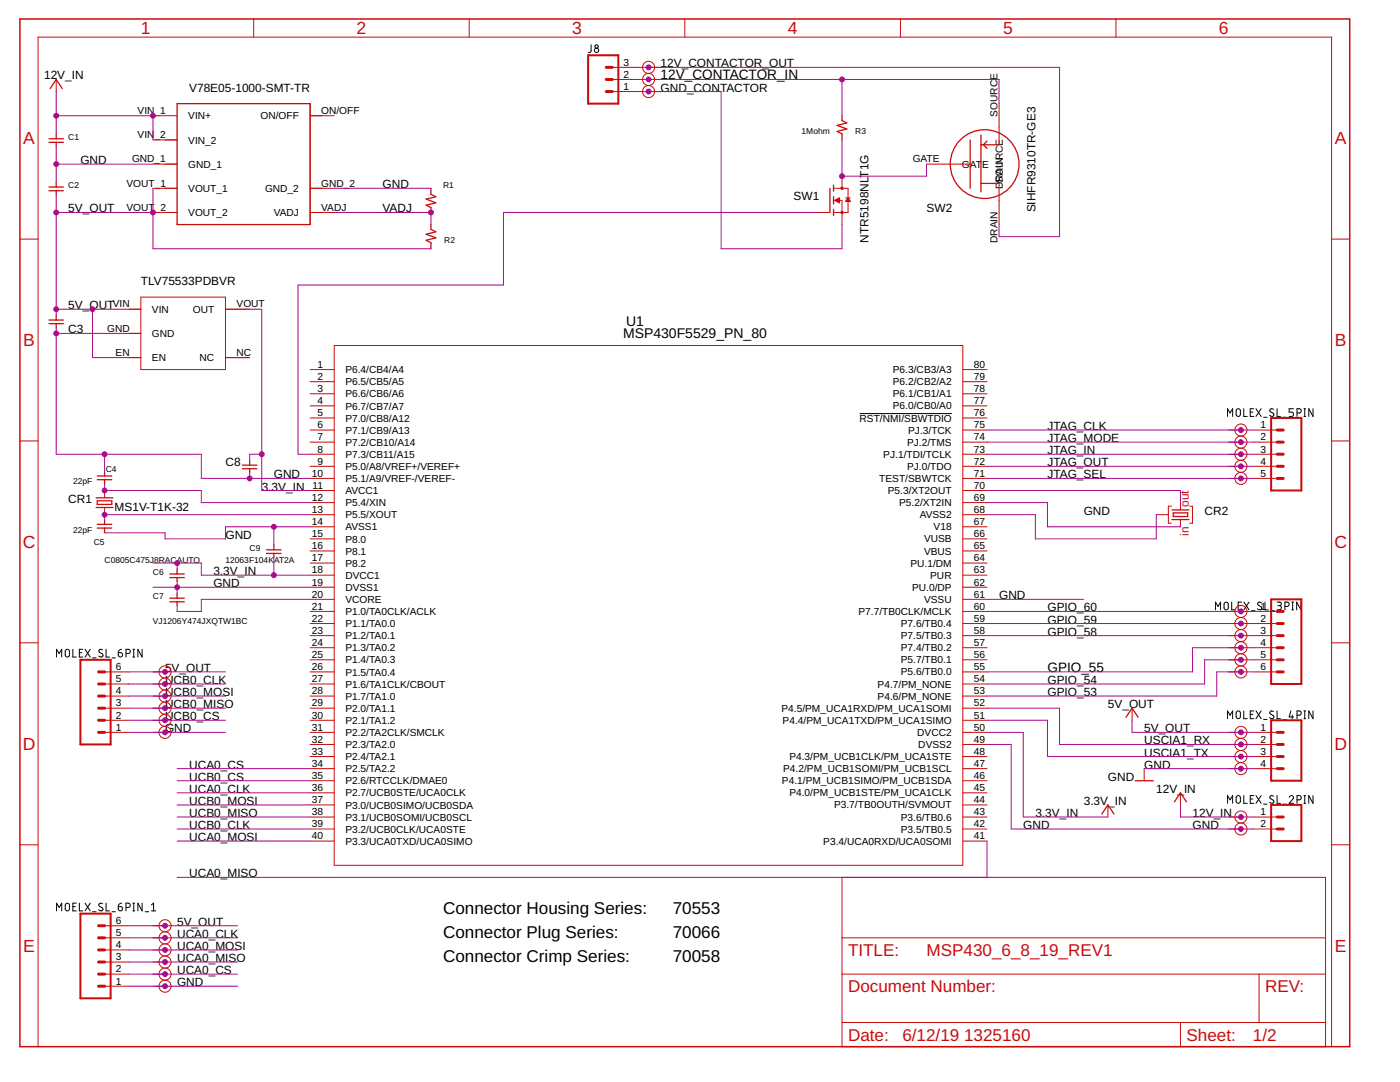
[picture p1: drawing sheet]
<svg xmlns="http://www.w3.org/2000/svg" width="279mm" height="216mm" viewBox="0 0 279 216" stroke-linecap="round" stroke-linejoin="round" font-family="sans-serif">
<g fill="none" stroke="#000" stroke-width=".2">
<path d="M118 8.9l-.1 1.4-.1 .2h-.4M171.6 82.5h18.3M245 83.1v-1.5l.5 .8 .5-.8v1.5M246.8 81.7l.5-.1 .2 .2v.9a.42 .42 0 0 1-.4 .4 .42 .42 0 0 1-.4-.4zM248.2 81.6v1.5h.7M249.5 82.2h.5M250.2 81.6h-.7v1.5h.7M250.7 81.6l1 1.5M251.7 81.6l-1 1.5M252.2 83.3h.7M254.1 81.7a.39 .39 0 0 0-.5-.1 .39 .39 0 0 0-.1 .5l.6 .3a.39 .39 0 0 1 0 .6 .39 .39 0 0 1-.6 0l-.1-.1M254.9 81.6v1.5h.6"/>
<path d="M256 83.3h.7M258.1 81.6h-.8v.6h.5a.44 .44 0 0 1 .4 .5 .44 .44 0 0 1-.4 .4h-.5M258.8 82.4h.5a.42 .42 0 0 0 .4-.4 .42 .42 0 0 0-.4-.4h-.5v1.5M260.2 83.1h.4M260.2 81.6h.4M260.4 81.6v1.5M262 81.6v1.5l-.8-1.5v1.5M11.3 131.1v-1.5l.5 .8 .5-.8v1.5M13.1 129.7l.5-.1 .2 .2 .1 .9a.42 .42 0 0 1-.5 .4 .42 .42 0 0 1-.4-.4zM14.5 129.6v1.5h.7M15.8 130.2h.5M16.5 129.6h-.7v1.5h.7"/>
<path d="M17 129.6l1 1.5M18 129.6l-1 1.5M18.5 131.3h.7M20.5 129.7l-.6-.1-.2 .3 .2 .3 .5 .3a.39 .39 0 0 1 0 .6 .39 .39 0 0 1-.6-.1l-.1-.1M21.2 129.6v1.5h.7M22.4 131.3h.6M23.6 130.2h.5a.43 .43 0 0 1 .4 .5 .43 .43 0 0 1-.5 .4 .43 .43 0 0 1-.4-.4zM24.3 129.6l-.4 .1-.3 .5M25.1 130.4h.5a.42 .42 0 0 0 .4-.4 .42 .42 0 0 0-.4-.4h-.5v1.5M26.5 131.1h.4M26.5 129.6h.4M26.7 129.6v1.5"/>
<path d="M28.4 129.6v1.5l-.9-1.5v1.5M242.6 121.7v-1.6l.5 .9 .5-.9v1.6M244.4 120.3l.3-.2 .3 .2 .1 1a.42 .42 0 0 1-.4 .4 .42 .42 0 0 1-.4-.4zM245.8 120.1v1.6h.7M247.1 120.8h.5M247.8 120.1h-.7v1.6h.7M248.2 120.1l1.1 1.6M249.3 120.1l-1.1 1.6M249.8 121.9h.6M251.7 120.3a.39 .39 0 0 0-.6-.1 .39 .39 0 0 0 .1 .6l.5 .3a.39 .39 0 0 1 0 .5 .39 .39 0 0 1-.6 0l-.1-.1M252.5 120.1v1.6h.6M253.6 121.9h.7"/>
<path d="M254.9 120.1l.6 .1 .2 .2-.2 .4h-.5M255.3 120.8a.42 .42 0 0 1 .4 .5 .42 .42 0 0 1-.4 .4h-.4M256.4 121h.5a.43 .43 0 0 0 .4-.4 .43 .43 0 0 0-.4-.5h-.5v1.6M257.8 121.7h.3M257.8 120.1h.3M258 120.1v1.6M259.6 120.1v1.6l-.8-1.6v1.6M245 143.4v-1.5l.5 .8 .5-.8v1.5M246.8 158.9l.5-.1 .2 .2v.9a.42 .42 0 0 1-.4 .4 .42 .42 0 0 1-.4-.4zM246.8 142l.5-.1 .2 .2v.9a.42 .42 0 0 1-.4 .4 .42 .42 0 0 1-.4-.4zM248.2 141.9v1.5h.7M248.2 158.7v1.6h.7"/>
<path d="M249.5 159.4h.5M249.5 142.5h.5M250.2 141.9h-.7v1.5h.7M250.2 158.7h-.7v1.6h.7M250.7 158.7l1 1.6M250.7 141.9l1 1.5M251.7 158.7l-1 1.6M251.7 141.9l-1 1.5M252.2 143.6h.7M254.1 158.9a.39 .39 0 0 0-.5-.1 .39 .39 0 0 0-.1 .5l.6 .3a.43 .43 0 0 1-.1 .7 .43 .43 0 0 1-.6-.2M254.1 142a.4 .4 0 0 0-.5-.1 .4 .4 0 0 0-.1 .5l.6 .4a.38 .38 0 0 1 0 .6 .38 .38 0 0 1-.6-.1l-.1-.1M254.9 141.9v1.5h.6"/>
<path d="M254.9 158.7v1.6h.6M256 143.6h.7M257.3 159.1a.42 .42 0 0 1 .6-.3 .42 .42 0 0 1 .1 .6l-.7 .9h.8M257.6 141.9l-.3 1.2h.8M257.9 142.7v.7M258.8 159.6h.5a.42 .42 0 0 0 .4-.4 .42 .42 0 0 0-.4-.5h-.5v1.6M258.8 142.7h.5a.42 .42 0 0 0 .4-.4 .42 .42 0 0 0-.4-.4h-.5v1.5M260.2 158.7h.4M260.2 143.4h.4M260.2 141.9h.4M260.4 141.9v1.5M260.4 158.7v1.6"/>
<path d="M262 141.9v1.5l-.8-1.5v1.5M262 158.7v1.6l-.8-1.6v1.6M245 160.3v-1.6l.5 .9 .5-.9v1.6M252.2 160.5h.7M256 160.5h.7M260.2 160.3h.4M11.3 181.8v-1.6l.5 .9 .5-.9v1.6M13.1 180.3l.3-.1 .3 .1 .2 1a.42 .42 0 0 1-.5 .5 .42 .42 0 0 1-.4-.5zM14.5 180.9h.5M15.2 180.2h-.7v1.6h.7M15.8 180.2v1.6h.7M17 180.2l1 1.6"/>
<path d="M18 180.2l-1 1.6M18.5 181.9h.7M20.5 180.3l-.6-.1-.2 .4 .2 .3 .5 .2a.39 .39 0 0 1 0 .6 .39 .39 0 0 1-.6 0l-.1-.2M21.2 180.2v1.6h.7M22.4 181.9h.6M23.6 180.9h.5a.43 .43 0 0 1 .4 .5 .43 .43 0 0 1-.5 .4 .43 .43 0 0 1-.4-.5zM24.3 180.2l-.6 .3-.1 .4M25.1 181.1h.5a.43 .43 0 0 0 .4-.5 .43 .43 0 0 0-.4-.4h-.5v1.6M26.5 181.8h.4M26.5 180.2h.4M26.7 180.2v1.6M28.4 180.2v1.6l-.9-1.6v1.6"/>
<path d="M29 181.9h.7M30.2 181.8h.9M30.2 180.6l.4-.4v1.6"/>
<circle cx="119.1" cy="10.1" r=".43"/>
<circle cx="119.1" cy="9.3" r=".35"/>
</g>
<path d="M4 3.8h265.4v205.1h-265.4z" fill="none" stroke="#c90b0b" stroke-width=".3"/>
<g fill="none" stroke="#c90b0b" stroke-width=".2">
<path d="M11.2 15.9v2.4M50.6 3.8v3.6M93.6 3.8v3.6M122.2 18.3h4.8M122.2 15.9h4.8M122.2 13.4h4.8M129.4 18.3h2.4M129.4 15.9h2.4M129.4 13.4h2.4M136.7 3.8v3.6M179.7 3.8v3.6M222.7 3.8v3.6"/>
<path d="M30.5 37.6h4.8M30.5 32.7h4.8M30.5 27.9h4.8M30.5 23.1h4.8M61.9 20.7v24.1M61.9 37.6h4.8M61.9 23.1h4.8M166.3 40h1.7v4.8M166.3 37.6h2.9v4.8h-2.9M166.6 40l1-.5v1zM166.7 39.9h.9M166.9 39.8h.7"/>
<path d="M167.2 39.7h.4M167.4 39.6h.2M168 35.2v2.4M168.8 39.5h.9M169 39.9h.5M169 39.8h.4M169.1 39.7h.3M169.2 39.6h.1M169.2 39.5l.5 .7h-.9zM184.9 32.7h8.7M199.4 20.7v8.2M199.4 36.6v8.2"/>
<path d="M4 47.7h3.6M28.1 59.3h16.9v14.4h-16.9zM30.5 42.4h4.8M61.9 42.4h4.8M163.2 42.4h2.4M166.7 40h.9M166.9 40.2h.7M167.1 40.3h.5M167.4 40.4h.2M168.8 40.2h.9M168.9 40h.7M265.7 47.7h3.7"/>
<path d="M23.3 61.7h4.8M23.3 66.5h4.8M23.3 71.4h4.8M45 61.7h4.8M45 71.4h4.8M61.9 73.7h4.8M61.9 76.2h4.8M61.9 78.6h4.8M66.7 68.9h125.5v103.8h-125.5zM192.2 73.7h4.8M192.2 76.2h4.8M192.2 78.6h4.8"/>
<path d="M4 88h3.6M20.9 97.9v1.4M61.9 81h4.8M61.9 83.4h4.8M61.9 85.8h4.8M61.9 88.2h4.8M61.9 90.6h4.8M61.9 93h4.8M61.9 95.5h4.8M61.9 97.9h4.8M192.2 81h4.8M192.2 83.4h4.8"/>
<path d="M192.2 85.8h4.8M192.2 88.2h4.8M192.2 90.6h4.8M192.2 93h4.8M192.2 95.5h4.8M192.2 97.9h4.8M245.2 85.8h2.4M245.2 88.2h2.4M245.2 90.6h2.4M245.2 93h2.4M245.2 95.5h2.4M250.1 85.8h4.8"/>
<path d="M250.1 88.2h4.8M250.1 90.6h4.8M250.1 93h4.8M250.1 95.5h4.8M265.7 88h3.7M20.9 101.3v1.4M61.9 100.3h4.8M61.9 102.7h4.8M61.9 105.1h4.8M61.9 107.5h4.8M61.9 109.9h4.8M61.9 112.4h4.8"/>
<path d="M61.9 114.8h4.8M61.9 117.2h4.8M61.9 119.6h4.8M192.2 100.3h4.8M192.2 102.7h4.8M192.2 105.1h4.8M192.2 107.5h4.8M192.2 109.9h4.8M192.2 112.4h4.8M192.2 114.8h4.8M192.2 117.2h4.8M192.2 119.6h4.8"/>
<path d="M230.8 102.7h2.4M233.8 101h-.6v3.4h.6M235.6 100.3v1.4M235.6 103.7v1.4M237.4 101h.6v3.4h-.6M4 128.3h3.6M20.9 134.1h4.8M20.9 136.5h4.8M20.9 138.9h4.8M30.5 134.1h2.4M30.5 136.5h2.4M30.5 138.9h2.4"/>
<path d="M61.9 122h4.8M61.9 124.4h4.8M61.9 126.8h4.8M61.9 129.2h4.8M61.9 131.7h4.8M61.9 134.1h4.8M61.9 136.5h4.8M61.9 138.9h4.8M192.2 122h4.8M192.2 124.4h4.8M192.2 126.8h4.8M192.2 129.2h4.8"/>
<path d="M192.2 131.7h4.8M192.2 134.1h4.8M192.2 136.5h4.8M192.2 138.9h4.8M245.2 122h2.4M245.2 124.4h2.4M245.2 126.8h2.4M245.2 129.2h2.4M245.2 131.7h2.4M245.2 134.1h2.4M250.1 122h4.8M250.1 124.4h4.8"/>
<path d="M250.1 126.8h4.8M250.1 129.2h4.8M250.1 131.7h4.8M250.1 134.1h4.8M265.7 128.3h3.7M20.9 141.3h4.8M20.9 143.7h4.8M20.9 146.1h4.8M30.5 141.3h2.4M30.5 143.7h2.4M30.5 146.1h2.4M61.9 141.3h4.8"/>
<path d="M61.9 143.7h4.8M61.9 146.1h4.8M61.9 148.5h4.8M61.9 151h4.8M61.9 153.4h4.8M61.9 155.8h4.8M61.9 158.2h4.8M192.2 141.3h4.8M192.2 143.7h4.8M192.2 146.1h4.8M192.2 148.5h4.8M192.2 151h4.8"/>
<path d="M192.2 153.4h4.8M192.2 155.8h4.8M192.2 158.2h4.8M225.9 141.3v2.4M228.3 153.4v2.4M235.6 158.2v2.4M245.2 146.1h2.4M245.2 148.5h2.4M245.2 151h2.4M245.2 153.4h2.4M250.1 146.1h4.8M250.1 148.5h4.8"/>
<path d="M250.1 151h4.8M250.1 153.4h4.8M4 168.6h3.6M61.9 160.6h4.8M61.9 163h4.8M61.9 165.4h4.8M61.9 167.8h4.8M168 175.1h96.5v33.8h-96.5zM192.2 160.6h4.8M192.2 163h4.8M192.2 165.4h4.8M192.2 167.8h4.8"/>
<path d="M221.1 160.6v2.4M245.2 163h2.4M245.2 165.4h2.4M250.1 163h4.8M250.1 165.4h4.8M265.7 168.6h3.7M20.9 194.4h4.8M20.9 187.1h4.8M20.9 196.8h4.8M20.9 192h4.8M20.9 189.5h4.8M20.9 184.7h4.8"/>
<path d="M30.5 194.4h2.4M30.5 187.1h2.4M30.5 196.8h2.4M30.5 192h2.4M30.5 189.5h2.4M30.5 184.7h2.4M168 194.4h96.5M168 187.1h96.5M251.3 194.4v9.6M7.6 208.9v-201.5h258.1v201.5M168 204h96.5M235.6 204v4.9"/>
<circle cx="129.4" cy="15.9" r="1.21"/>
<circle cx="129.4" cy="13.4" r="1.21"/>
<circle cx="129.4" cy="18.3" r="1.21"/>
<circle cx="247.6" cy="93" r="1.21"/>
<circle cx="247.6" cy="95.5" r="1.21"/>
<circle cx="247.6" cy="90.6" r="1.21"/>
<circle cx="247.6" cy="88.2" r="1.21"/>
<circle cx="247.6" cy="85.8" r="1.21"/>
<circle cx="32.9" cy="134.1" r="1.21"/>
<circle cx="32.9" cy="136.5" r="1.21"/>
<circle cx="32.9" cy="138.9" r="1.21"/>
<circle cx="247.6" cy="134.1" r="1.21"/>
<circle cx="247.6" cy="129.2" r="1.21"/>
<circle cx="247.6" cy="126.8" r="1.21"/>
<circle cx="247.6" cy="124.4" r="1.21"/>
<circle cx="247.6" cy="122" r="1.21"/>
<circle cx="247.6" cy="131.7" r="1.21"/>
<circle cx="32.9" cy="146.1" r="1.21"/>
<circle cx="32.9" cy="143.7" r="1.21"/>
<circle cx="32.9" cy="141.3" r="1.21"/>
<circle cx="247.6" cy="153.4" r="1.21"/>
<circle cx="247.6" cy="148.5" r="1.21"/>
<circle cx="247.6" cy="151" r="1.21"/>
<circle cx="247.6" cy="146.1" r="1.21"/>
<circle cx="247.6" cy="163" r="1.21"/>
<circle cx="247.6" cy="165.4" r="1.21"/>
<circle cx="32.9" cy="187.1" r="1.21"/>
<circle cx="32.9" cy="184.7" r="1.21"/>
<circle cx="32.9" cy="192" r="1.21"/>
<circle cx="32.9" cy="194.4" r="1.21"/>
<circle cx="32.9" cy="189.5" r="1.21"/>
<circle cx="32.9" cy="196.8" r="1.21"/>
</g>
<g fill="none" stroke="#c90b0b" stroke-width=".25">
<path d="M10 17.7l1.2-1.8 1.2 1.8M9.8 28.4h2.9M9.8 27.7h2.9M9.8 38.1h2.9M9.8 37.3h2.9M11.2 26.7v1M11.2 28.4v.7M11.2 36.4v.9M11.2 38.1v.7M35.3 20.7h26.6v24.1h-26.6zM86 37.6v1.2l1 .5-2 .4 2 .8-2 .4 1 .5v1M165.6 37.6v4.8"/>
<path d="M166.3 37v1.2M166.3 39.3v1.4M168 23.1v1l1 .4-1.9 .5 1.9 .7-1.9 .5 .9 .5v1.2M193.6 27.9v9.7M195.8 26.9v11.4M195.8 36.6h3.6M195.8 28.9h3.6M197 28.2l-.7 .7 .7 .7M86 44.8v1l1 .4-2 .5 2 .8-2 .4 1 .5v1.2M166.3 41.8v1.2M9.8 64.6h2.9M9.8 63.9h2.9"/>
<path d="M11.2 62.9v1M11.2 64.6v.7M19.2 99.3h3.4M19.4 99.9h2.9v.7h-2.9zM19.4 95h2.9M19.4 95.7h2.9M20.9 94.3v.7M20.9 95.7v1M48.4 93.5h2.9M48.4 92.8h2.9M49.8 91.8v1M49.8 93.5v.8"/>
<path d="M19.2 101.3h3.4M19.4 104.6h2.9M19.4 105.4h2.9M20.9 103.9v.7M20.9 105.4v.9M33.9 119.4h2.9M33.9 115.3h2.9M33.9 114.5h2.9M35.3 113.6v.9M35.3 115.3v.7M35.3 118.4v1M53.2 110.4h2.9"/>
<path d="M53.2 109.7h2.9M54.7 108.7v1M54.7 110.4v.7M233.9 103.7h3.4M233.9 101.7h3.4M234.1 102.3h2.9v.8h-2.9zM33.9 120.1h2.9M35.3 120.1v.7M224.7 143.1l1.2-1.8 1.2 1.8M226.5 155.8h3.7M234.4 160l1.2-1.8 1.2 1.8M219.9 162.4l1.2-1.8 1.2 1.8"/>
<circle cx="196.5" cy="32.7" r="6.9"/>
</g>
<g fill="#c90b0b" stroke="#c90b0b" stroke-width=".2">
<circle cx="168" cy="42.4" r=".23"/>
<circle cx="168" cy="37.6" r=".23"/>
</g>
<path d="M117.4 11h6v9.7h-6zM253.7 83.4h6v14.5h-6zM253.7 119.6h6v16.9h-6zM16 131.7h6.1v16.8h-6.1zM253.7 143.7h6v12.1h-6zM253.7 160.6h6v7.2h-6zM16 182.3h6.1v16.9h-6.1z" fill="none" stroke="#c90b0b" stroke-width=".4"/>
<g fill="none" stroke="#c90b0b" stroke-width=".59">
<path d="M121 13.4h1.2M121 15.9h1.2M121 18.3h1.2M254.9 90.6h1.2M254.9 88.2h1.2M254.9 85.8h1.2M254.9 95.5h1.2M254.9 93h1.2M19.7 136.5h1.2M19.7 138.9h1.2M19.7 134.1h1.2M254.9 134.1h1.2"/>
<path d="M254.9 126.8h1.2M254.9 124.4h1.2M254.9 122h1.2M254.9 131.7h1.2M254.9 129.2h1.2M19.7 141.3h1.2M19.7 143.7h1.2M19.7 146.1h1.2M254.9 146.1h1.2M254.9 151h1.2M254.9 148.5h1.2M254.9 153.4h1.2"/>
<path d="M254.9 165.4h1.2M254.9 163h1.2M19.7 192h1.2M19.7 194.4h1.2M19.7 196.8h1.2M19.7 187.1h1.2M19.7 189.5h1.2M19.7 184.7h1.2"/>
</g>
<g fill="none" stroke="#ab098b" stroke-width=".2">
<path d="M11.2 18.3v8.4M127 13.4h84.5v33.8h-12.1v-2.4M127 18.3h16.9v31.3h24.1v-4.8M127 15.9h72.4v4.8M168 15.9v7.2M11.2 29.1v7.3M11.2 38.8v24.1M11.2 32.7h19.3M11.2 23.1h19.3v4.8M30.5 37.6v12h55.5M66.7 37.6h19.3M168 27.9v7.3h16.9v-2.5"/>
<path d="M11.2 42.4h19.3M66.7 42.4h19.3v2.4M163.2 42.4h-62.7v14.5h-41v33.7h2.4M11.2 65.3v25.3h29v4.9h21.7M11.2 61.7h12.1M11.2 66.5h12.1M18.5 61.7v9.7h4.8M49.8 61.7h2.4v36.2h9.7M20.9 96.7v1.2h19.3v2.4h21.7M20.9 90.6v3.7M49.8 94.3v1.2M52.2 90.6h-2.4v1.2"/>
<path d="M197 97.9h38.6v2.4M197 90.6h53.1M197 95.5h53.1M197 93h53.1M197 88.2h53.1M197 85.8h53.1M30.5 112.4h9.7v2.4h21.7M30.5 117.2h31.4M35.3 112.4v1.2M35.3 116v2.4M54.7 105.1v3.6M54.7 111.1v3.7"/>
<path d="M61.9 119.6h-21.7v2.4h-4.9v-1.2M61.9 105.1h-16.9v2.4h-12.1v-1.2h-12M61.9 102.7h-41v1.2M197 100.3h12v4.8h26.6M197 102.7h9.6v4.8h24.2v-4.8M197 119.6h19.3M25.7 138.9h19.3M25.7 134.1h19.3M25.7 136.5h19.3M197 122h53.1M197 126.8h53.1M197 124.4h53.1"/>
<path d="M250.1 134.1h-7.3v4.8h-45.8M250.1 129.2h-12.1v4.9h-41M250.1 131.7h-9.7v4.8h-43.4M25.7 146.1h19.3M25.7 143.7h19.3M25.7 141.3h19.3M35.3 153.4h26.6M35.3 158.2h26.6M35.3 155.8h26.6M197 146.1h7.2v16.9h16.9M197 148.5h4.8v16.9h48.3M197 141.3h14.5v7.2h38.6"/>
<path d="M197 143.7h12v7.3h41.1M225.9 143.7v2.4h24.2M228.3 153.4h21.8M35.3 163h26.6M35.3 165.4h26.6M35.3 167.8h26.6M35.3 160.6h26.6M197 167.8v7.3h-161.7M235.6 160.6v2.4h14.5M25.7 196.8h21.7M25.7 194.4h21.7M25.7 187.1h21.7"/>
<path d="M25.7 189.5h21.7M25.7 192h21.7M25.7 184.7h21.7"/>
</g>
<g fill="#ab098b" stroke="#ab098b" stroke-width=".2">
<circle cx="35.3" cy="112.4" r=".49"/>
<circle cx="54.7" cy="114.8" r=".49"/>
<circle cx="52.2" cy="90.6" r=".49"/>
<circle cx="54.7" cy="105.1" r=".49"/>
<circle cx="35.3" cy="117.2" r=".49"/>
<circle cx="20.9" cy="90.6" r=".49"/>
<circle cx="11.2" cy="66.5" r=".49"/>
<circle cx="49.8" cy="95.5" r=".49"/>
<circle cx="11.2" cy="32.7" r=".49"/>
<circle cx="247.6" cy="165.4" r=".49"/>
<circle cx="32.9" cy="146.1" r=".49"/>
<circle cx="32.9" cy="196.8" r=".49"/>
<circle cx="247.6" cy="153.4" r=".49"/>
<circle cx="247.6" cy="126.8" r=".49"/>
<circle cx="247.6" cy="95.5" r=".49"/>
<circle cx="247.6" cy="93" r=".49"/>
<circle cx="247.6" cy="90.6" r=".49"/>
<circle cx="247.6" cy="88.2" r=".49"/>
<circle cx="247.6" cy="85.8" r=".49"/>
<circle cx="20.9" cy="97.9" r=".49"/>
<circle cx="20.9" cy="102.7" r=".49"/>
<circle cx="30.5" cy="23.1" r=".49"/>
<circle cx="11.2" cy="23.1" r=".49"/>
<circle cx="247.6" cy="163" r=".49"/>
<circle cx="86" cy="42.4" r=".49"/>
<circle cx="247.6" cy="151" r=".49"/>
<circle cx="247.6" cy="148.5" r=".49"/>
<circle cx="247.6" cy="134.1" r=".49"/>
<circle cx="247.6" cy="131.7" r=".49"/>
<circle cx="247.6" cy="124.4" r=".49"/>
<circle cx="247.6" cy="122" r=".49"/>
<circle cx="32.9" cy="194.4" r=".49"/>
<circle cx="32.9" cy="187.1" r=".49"/>
<circle cx="32.9" cy="189.5" r=".49"/>
<circle cx="32.9" cy="192" r=".49"/>
<circle cx="168" cy="35.2" r=".49"/>
<circle cx="168" cy="15.9" r=".49"/>
<circle cx="129.4" cy="15.9" r=".49"/>
<circle cx="30.5" cy="42.4" r=".49"/>
<circle cx="11.2" cy="61.7" r=".49"/>
<circle cx="11.2" cy="42.4" r=".49"/>
<circle cx="18.5" cy="61.7" r=".49"/>
<circle cx="32.9" cy="134.1" r=".49"/>
<circle cx="32.9" cy="184.7" r=".49"/>
<circle cx="247.6" cy="146.1" r=".49"/>
<circle cx="32.9" cy="136.5" r=".49"/>
<circle cx="32.9" cy="141.3" r=".49"/>
<circle cx="32.9" cy="138.9" r=".49"/>
<circle cx="32.9" cy="143.7" r=".49"/>
<circle cx="129.4" cy="18.3" r=".49"/>
<circle cx="129.4" cy="13.4" r=".49"/>
<circle cx="247.6" cy="129.2" r=".49"/>
</g>
<g font-size="3.5" fill="#c90b0b">
<text x="28.1" y="6.8">1</text>
<text x="71.2" y="6.8">2</text>
<text x="114.2" y="6.8">3</text>
<text x="157.2" y="6.8">4</text>
<text x="200.2" y="6.8">5</text>
<text x="243.3" y="6.8">6</text>
<text x="4.6" y="28.8">A</text>
<text x="266.4" y="28.8">A</text>
<text x="4.6" y="69.1">B</text>
<text x="266.4" y="69.1">B</text>
<text x="4.5" y="109.4">C</text>
<text x="266.3" y="109.4">C</text>
<text x="4.5" y="149.6">D</text>
<text x="266.3" y="149.6">D</text>
<text x="4.6" y="189.9">E</text>
<text x="266.4" y="189.9">E</text>
</g>
<g font-size="3.4">
<text x="88.4" y="182.3">Connector Housing Series:</text>
<text x="134.3" y="182.3">70553</text>
<text x="88.4" y="187.1">Connector Plug Series:</text>
<text x="88.4" y="192">Connector Crimp Series:</text>
<text x="134.3" y="187.1">70066</text>
<text x="134.3" y="192">70058</text>
</g>
<g font-size="3.4" fill="#c90b0b">
<text x="169.2" y="190.8">TITLE:</text>
<text x="184.9" y="190.8">MSP430_6_8_19_REV1</text>
<text x="169.2" y="198">Document Number:</text>
<text x="252.5" y="198">REV:</text>
<text x="169.2" y="207.6">Date:</text>
<text x="180.1" y="207.6">6/12/19</text>
<text x="192.4" y="207.6">1325160</text>
<text x="236.8" y="207.6">Sheet:</text>
<text x="250.1" y="207.6">1/2</text>
</g>
<g font-size="2.8">
<text x="124.9" y="65.1">U1</text>
<text x="124.3" y="67.5">MSP430F5529_PN_80</text>
</g>
<g font-size="2.7">
<text x="131.8" y="15.9">12V_CONTACTOR_IN</text>
<text x="209" y="134.1">GPIO_55</text>
</g>
<g font-size="2.4">
<text x="8.8" y="15.9">12</text>
<text x="11.4" y="15.9">V_IN</text>
<text x="131.8" y="13.4">12V_CONTACTOR_OUT</text>
<text x="37.8" y="18.3">V78E05-1000-SMT-TR</text>
<text x="131.8" y="18.3">GND_CONTACTOR</text>
<text x="16" y="32.7">GND</text>
<text x="76.4" y="37.6">GND</text>
<text x="158.4" y="40">SW1</text>
<text x="13.6" y="42.4">5V_OUT</text>
<text x="76.4" y="42.4">VADJ</text>
<text x="184.9" y="42.4">SW2</text>
<text x="206.6" y="42.4" transform="rotate(-90 206.6 42.4)">SIHFR9310TR-GE3</text>
<text x="173.3" y="48.4" transform="rotate(-90 173.3 48.4)">NTR5198NLT1G</text>
<text x="28.1" y="56.9">TLV75533PDBVR</text>
<text x="13.6" y="61.7">5V_OUT</text>
<text x="13.6" y="66.5">C3</text>
<text x="209" y="88.2">JTAG_MODE</text>
<text x="209" y="85.8">JTAG_CLK</text>
<text x="45" y="93.1">C8</text>
<text x="54.6" y="95.5">GND</text>
<text x="209" y="95.5">JTAG_SEL</text>
<text x="209" y="93.1">JTAG_OUT</text>
<text x="209" y="90.6">JTAG_IN</text>
<text x="13.6" y="100.3">CR1</text>
<text x="22.9" y="102">MS1V-T1K-32</text>
<text x="52.2" y="97.9">3.3V_IN</text>
<text x="45" y="107.5">GND</text>
<text x="216.3" y="102.7">GND</text>
<text x="240.4" y="102.7">CR2</text>
<text x="42.6" y="114.8">3.3V_IN</text>
<text x="42.6" y="117.2">GND</text>
<text x="199.4" y="119.6">GND</text>
<text x="209" y="124.4">GPIO_59</text>
<text x="209" y="122">GPIO_60</text>
<text x="209" y="126.8">GPIO_58</text>
<text x="32.9" y="134.1">5V_OUT</text>
<text x="32.9" y="136.5">UCB0_CLK</text>
<text x="209" y="136.5">GPIO_54</text>
<text x="32.9" y="141.3">UCB0_MISO</text>
<text x="32.9" y="138.9">UCB0_MOSI</text>
<text x="32.9" y="143.7">UCB0_CS</text>
<text x="209" y="138.9">GPIO_53</text>
<text x="221.1" y="141.3">5V_OUT</text>
<text x="32.9" y="146.1">GND</text>
<text x="228.3" y="148.5">USCIA1_RX</text>
<text x="228.3" y="146.1">5V_OUT</text>
<text x="37.8" y="153.4">UCA0_CS</text>
<text x="37.8" y="155.8">UCB0_CS</text>
<text x="221.1" y="155.8">GND</text>
<text x="228.3" y="153.4">GND</text>
<text x="228.3" y="151">USCIA1_TX</text>
<text x="37.8" y="158.2">UCA0_CLK</text>
<text x="37.8" y="160.6">UCB0_MOSI</text>
<text x="216.3" y="160.6">3.3V_IN</text>
<text x="230.8" y="158.2">12V_IN</text>
<text x="37.8" y="167.8">UCA0_MOSI</text>
<text x="37.8" y="165.4">UCB0_CLK</text>
<text x="37.8" y="163">UCB0_MISO</text>
<text x="204.2" y="165.4">GND</text>
<text x="206.6" y="163">3.3V_IN</text>
<text x="238" y="165.4">GND</text>
<text x="238" y="163">12V_IN</text>
<text x="37.8" y="175.1">UCA0_MISO</text>
<text x="35.3" y="184.7">5V_OUT</text>
<text x="35.3" y="187.1">UCA0_CLK</text>
<text x="35.3" y="189.6">UCA0_MOSI</text>
<text x="35.3" y="192">UCA0_MISO</text>
<text x="35.3" y="196.8">GND</text>
<text x="35.3" y="194.4">UCA0_CS</text>
</g>
<g font-size="2.4" fill="#c90b0b">
<text x="237.3" y="101.2" transform="rotate(-90 237.3 101.2)">out</text>
<text x="237.3" y="107" transform="rotate(-90 237.3 107)">in</text>
</g>
<g font-size="2">
<text x="124.4" y="17.9">1</text>
<text x="124.4" y="15.5">2</text>
<text x="124.4" y="13.1">3</text>
<text x="27.5" y="22.8">VIN_1</text>
<text x="37.6" y="23.8">VIN+</text>
<text x="52" y="23.8">ON/OFF</text>
<text x="64.1" y="22.8">ON/OFF</text>
<text x="199.1" y="23.3" transform="rotate(-90 199.1 23.3)">SOURCE</text>
<text x="27.5" y="27.6">VIN</text>
<text x="30.9" y="27.6">_2</text>
<text x="37.6" y="28.6">VIN_2</text>
<text x="26.3" y="32.4">GND_1</text>
<text x="37.6" y="33.5">GND_1</text>
<text x="182.2" y="32.4">GATE</text>
<text x="192" y="33.5">GAT</text>
<text x="196" y="33.5">E</text>
<text x="25.2" y="37.2">VOUT_1</text>
<text x="37.6" y="38.3">VOUT_1</text>
<text x="52.9" y="38.3">GND_2</text>
<text x="64.1" y="37.2">GND_2</text>
<text x="200.1" y="37.8" transform="rotate(-90 200.1 37.8)">DSOURCE</text>
<text x="200.1" y="36.3" transform="rotate(-90 200.1 36.3)">RAIN</text>
<text x="25.2" y="42.1">VOUT</text>
<text x="30.9" y="42.1">_2</text>
<text x="37.6" y="43.1">VOUT_2</text>
<text x="54.6" y="43.1">VADJ</text>
<text x="64.1" y="42.1">VADJ</text>
<text x="199.1" y="48.5" transform="rotate(-90 199.1 48.5)">DRAIN</text>
<text x="22.5" y="61.4">VIN</text>
<text x="30.3" y="62.4">VIN</text>
<text x="38.5" y="62.4">OUT</text>
<text x="47.2" y="61.4">VOUT</text>
<text x="21.4" y="66.2">GND</text>
<text x="23.1" y="71">EN</text>
<text x="30.3" y="67.2">GND</text>
<text x="47.2" y="71">NC</text>
<text x="30.3" y="72.1">EN</text>
<text x="39.8" y="72.1">NC</text>
<text x="63.4" y="73.4">1</text>
<text x="63.4" y="75.8">2</text>
<text x="68.9" y="74.5">P6.4/CB4/A4</text>
<text x="68.9" y="76.9">P6.5/CB5/A5</text>
<text x="178.2" y="76.9">P6.2/CB2/A2</text>
<text x="178.2" y="74.5">P6.3/CB3/A3</text>
<text x="194.4" y="75.8">79</text>
<text x="194.4" y="73.4">80</text>
<text x="63.4" y="78.2">3</text>
<text x="63.4" y="80.7">4</text>
<text x="63.4" y="83.1">5</text>
<text x="68.9" y="79.3">P6.6/CB6/A6</text>
<text x="68.9" y="81.7">P6.7/CB7/A7</text>
<text x="178.2" y="81.7">P6.0/CB0/A0</text>
<text x="178.2" y="79.3">P6.1/CB1/A1</text>
<text x="194.4" y="83.1">76</text>
<text x="194.4" y="80.7">77</text>
<text x="194.4" y="78.2">78</text>
<text x="63.4" y="85.5">6</text>
<text x="63.4" y="87.9">7</text>
<text x="68.9" y="84.1">P7.0/CB8/A12</text>
<text x="68.9" y="86.5">P7.1/CB9/A13</text>
<text x="68.9" y="89">P7.2/CB10/A14</text>
<text x="171.5" y="84.1">RST/NMI/SBWTDIO</text>
<text x="181" y="88.9">PJ.2/TMS</text>
<text x="181.2" y="86.5">PJ.3/TCK</text>
<text x="194.4" y="87.9">74</text>
<text x="194.4" y="85.5">75</text>
<text x="251.5" y="85.5">1</text>
<text x="251.5" y="87.9">2</text>
<text x="62.2" y="95.1">10</text>
<text x="63.4" y="90.3">8</text>
<text x="63.4" y="92.7">9</text>
<text x="68.9" y="91.4">P7.3/CB11/A15</text>
<text x="68.9" y="93.8">P5.0/A8/VREF+/VEREF+</text>
<text x="176.3" y="91.4">PJ.1/TDI/TCLK</text>
<text x="181" y="93.8">PJ.0/TDO</text>
<text x="194.4" y="95.1">71</text>
<text x="194.4" y="92.7">72</text>
<text x="194.4" y="90.3">73</text>
<text x="251.5" y="90.3">3</text>
<text x="251.5" y="92.7">4</text>
<text x="251.5" y="95.1">5</text>
<text x="62.2" y="100">12</text>
<text x="62.4" y="97.5">11</text>
<text x="68.9" y="96.2">P5.1/A9/VREF-/VEREF-</text>
<text x="68.9" y="98.6">AVCC1</text>
<text x="68.9" y="101">P5.4/XIN</text>
<text x="175.5" y="96.2">TEST/SBWTCK</text>
<text x="177.2" y="98.6">P5.3/XT2OUT</text>
<text x="179.4" y="101">P5.2/XT2IN</text>
<text x="194.4" y="100">69</text>
<text x="194.4" y="97.5">70</text>
<text x="62.2" y="102.4">13</text>
<text x="62.2" y="104.8">14</text>
<text x="62.2" y="107.2">15</text>
<text x="68.9" y="103.4">P5.5/XOUT</text>
<text x="68.9" y="105.8">AVSS1</text>
<text x="183.5" y="103.4">AVSS2</text>
<text x="186.3" y="105.8">V18</text>
<text x="194.4" y="107.2">66</text>
<text x="194.4" y="104.8">67</text>
<text x="194.4" y="102.4">68</text>
<text x="62.2" y="109.6">16</text>
<text x="62.2" y="112">17</text>
<text x="68.9" y="108.3">P8.0</text>
<text x="68.9" y="110.7">P8.1</text>
<text x="68.9" y="113.1">P8.2</text>
<text x="181.7" y="113.1">PU.1/DM</text>
<text x="184.4" y="110.7">VBUS</text>
<text x="184.4" y="108.2">VUSB</text>
<text x="194.4" y="112">64</text>
<text x="194.4" y="109.6">65</text>
<text x="62.2" y="114.4">18</text>
<text x="62.2" y="116.8">19</text>
<text x="62.2" y="119.3">20</text>
<text x="68.9" y="115.5">DVCC1</text>
<text x="68.9" y="117.9">DVSS1</text>
<text x="182" y="117.9">PU.0/DP</text>
<text x="185.6" y="115.5">PUR</text>
<text x="194.4" y="119.3">61</text>
<text x="194.4" y="116.8">62</text>
<text x="194.4" y="114.4">63</text>
<text x="62.2" y="121.7">21</text>
<text x="62.2" y="124.1">22</text>
<text x="68.9" y="120.3">VCORE</text>
<text x="68.9" y="122.7">P1.0/TA0CLK/ACLK</text>
<text x="68.9" y="125.1">P1.1/TA0.0</text>
<text x="171.3" y="122.7">P7.7/TB0CLK/MCLK</text>
<text x="179.8" y="125.1">P7.6/TB0.4</text>
<text x="184.4" y="120.3">VSSU</text>
<text x="194.4" y="124.1">59</text>
<text x="194.4" y="121.7">60</text>
<text x="251.5" y="121.7">1</text>
<text x="251.5" y="124.1">2</text>
<text x="62.2" y="126.5">23</text>
<text x="62.2" y="128.9">24</text>
<text x="62.2" y="131.3">25</text>
<text x="68.9" y="127.6">P1.2/TA0.1</text>
<text x="68.9" y="130">P1.3/TA0.2</text>
<text x="179.8" y="130">P7.4/TB0.2</text>
<text x="179.8" y="127.5">P7.5/TB0.3</text>
<text x="194.4" y="131.3">56</text>
<text x="194.4" y="128.9">57</text>
<text x="194.4" y="126.5">58</text>
<text x="251.5" y="126.5">3</text>
<text x="251.5" y="128.9">4</text>
<text x="251.5" y="131.3">5</text>
<text x="23.1" y="136.1">5</text>
<text x="23.1" y="133.7">6</text>
<text x="62.2" y="133.7">26</text>
<text x="62.2" y="136.1">27</text>
<text x="68.9" y="132.4">P1.4/TA0.3</text>
<text x="68.9" y="134.8">P1.5/TA0.4</text>
<text x="68.9" y="137.2">P1.6/TA1CLK/CBOUT</text>
<text x="175.1" y="137.2">P4.7/PM_NONE</text>
<text x="179.8" y="134.8">P5.6/TB0.0</text>
<text x="179.8" y="132.4">P5.7/TB0.1</text>
<text x="194.4" y="136.1">54</text>
<text x="194.4" y="133.7">55</text>
<text x="251.5" y="133.7">6</text>
<text x="23.1" y="143.4">2</text>
<text x="23.1" y="141">3</text>
<text x="23.1" y="138.6">4</text>
<text x="62.2" y="138.6">28</text>
<text x="62.2" y="141">29</text>
<text x="62.2" y="143.4">30</text>
<text x="68.9" y="139.6">P1.7/TA1.0</text>
<text x="68.9" y="142">P2.0/TA1.1</text>
<text x="155.9" y="142">P4.5/PM_UCA1RXD/PM_UCA1SOMI</text>
<text x="175.1" y="139.6">P4.6/PM_NONE</text>
<text x="194.4" y="143.4">51</text>
<text x="194.4" y="141">52</text>
<text x="194.4" y="138.6">53</text>
<text x="23.1" y="145.8">1</text>
<text x="62.2" y="145.8">31</text>
<text x="62.2" y="148.2">32</text>
<text x="68.9" y="144.4">P2.1/TA1.2</text>
<text x="68.9" y="146.9">P2.2/TA2CLK/SMCLK</text>
<text x="68.9" y="149.3">P2.3/TA2.0</text>
<text x="156.2" y="144.4">P4.4/PM_UCA1TXD/PM_UCA1SIMO</text>
<text x="183.1" y="146.8">DVCC2</text>
<text x="183.3" y="149.3">DVSS2</text>
<text x="194.4" y="148.2">49</text>
<text x="194.4" y="145.8">50</text>
<text x="251.5" y="145.8">1</text>
<text x="251.5" y="148.2">2</text>
<text x="62.2" y="150.6">33</text>
<text x="62.2" y="153">34</text>
<text x="62.2" y="155.4">35</text>
<text x="68.9" y="151.7">P2.4/TA2.1</text>
<text x="68.9" y="154.1">P2.5/TA2.2</text>
<text x="156.3" y="154.1">P4.2/PM_UCB1SOMI/PM_UCB1SCL</text>
<text x="157.5" y="151.7">P4.3/PM_UCB1CLK/PM_UCA1STE</text>
<text x="194.4" y="155.4">46</text>
<text x="194.4" y="153">47</text>
<text x="194.4" y="150.6">48</text>
<text x="251.5" y="150.6">3</text>
<text x="251.5" y="153">4</text>
<text x="62.2" y="157.9">36</text>
<text x="62.2" y="160.3">37</text>
<text x="68.9" y="156.5">P2.6/RTCCLK/DMAE0</text>
<text x="68.9" y="158.9">P2.7/UCB0STE/UCA0CLK</text>
<text x="68.9" y="161.3">P3.0/UCB0SIMO/UCB0SDA</text>
<text x="156.1" y="156.5">P4.1/PM_UCB1SIMO/PM_UCB1SDA</text>
<text x="157.5" y="158.9">P4.0/PM_UCB1STE/PM_UCA1CLK</text>
<text x="166.4" y="161.3">P3.7/TB0OUTH/SVMOUT</text>
<text x="194.4" y="160.3">44</text>
<text x="194.4" y="157.9">45</text>
<text x="62.2" y="162.7">38</text>
<text x="62.2" y="165.1">39</text>
<text x="62.2" y="167.5">40</text>
<text x="68.9" y="163.7">P3.1/UCB0SOMI/UCB0SCL</text>
<text x="68.9" y="166.2">P3.2/UCB0CLK/UCA0STE</text>
<text x="179.8" y="166.1">P3.5/TB0.5</text>
<text x="179.8" y="163.7">P3.6/TB0.6</text>
<text x="194.4" y="167.5">41</text>
<text x="194.4" y="165.1">42</text>
<text x="194.4" y="162.7">43</text>
<text x="251.5" y="162.7">1</text>
<text x="251.5" y="165.1">2</text>
<text x="68.9" y="168.6">P3.3/UCA0TXD/UCA0SIMO</text>
<text x="164.3" y="168.6">P3.4/UCA0RXD/UCA0SOMI</text>
<text x="23.1" y="184.4">6</text>
<text x="23.1" y="191.6">3</text>
<text x="23.1" y="189.2">4</text>
<text x="23.1" y="186.8">5</text>
<text x="23.1" y="196.5">1</text>
<text x="23.1" y="194">2</text>
</g>
<g font-size="1.7">
<text x="13.6" y="27.9">C1</text>
<text x="160" y="26.7">1Mohm</text>
<text x="170.7" y="26.7">R3</text>
<text x="13.6" y="37.6">C2</text>
<text x="88.4" y="37.6">R1</text>
<text x="88.7" y="48.4">R2</text>
<text x="21.1" y="94.3">C4</text>
<text x="14.6" y="96.7">22pF</text>
<text x="14.6" y="106.3">22pF</text>
<text x="18.7" y="108.7">C5</text>
<text x="20.9" y="112.4">C0805C475J8RACAUTO</text>
<text x="45" y="112.4">12063F104K</text>
<text x="49.8" y="109.9">C9</text>
<text x="54.7" y="112.4">AT2A</text>
<text x="30.5" y="119.6">C7</text>
<text x="30.5" y="114.8">C6</text>
<text x="30.5" y="124.4">VJ1206Y474JXQTW1BC</text>
</g>
</svg>
